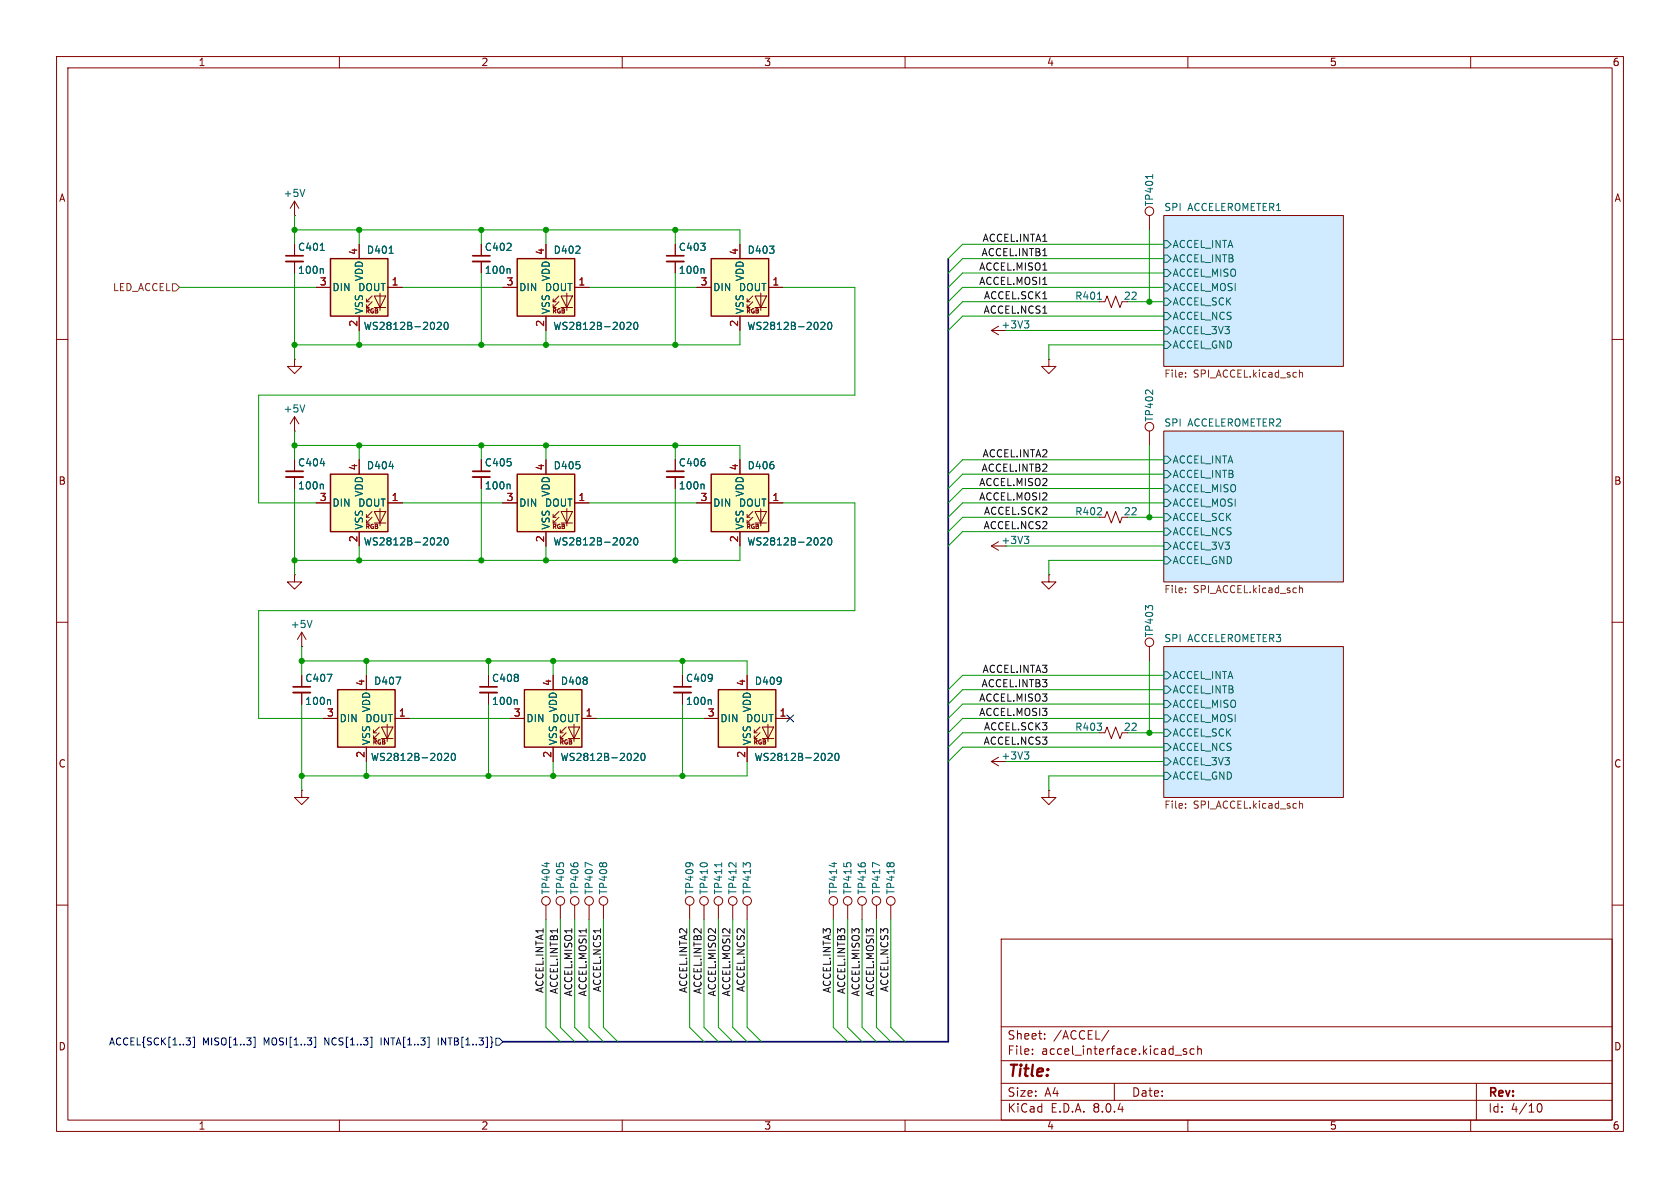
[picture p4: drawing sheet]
<svg xmlns="http://www.w3.org/2000/svg" width="297mm" height="210mm" viewBox="0 0 297 210" stroke-linecap="round" stroke-linejoin="round" font-family="sans-serif">
<g fill="none" stroke="#840000" stroke-width=".18">
<path d="M10 10h277v190h-277zM12 12h273v186h-273zM60 10v2M110 10v2M160 10v2M210 10v2M260 10v2M205.7 38.1h31.8v26.7h-31.8zM10 60h2M85.1 43.2v2M85.1 46.2v2.1M285 60h2"/>
<path d="M205.7 76.2h31.8v26.7h-31.8zM10 110h2M205.7 114.3h31.8v26.7h-31.8zM285 110h2M10 160h2M285 160h2M177 166h108v32h-108zM60 198v2M110 198v2M160 198v2M177 194.5h108M177 191.5h108"/>
<path d="M177 187.5h108M177 181.5h108M182.5 186.3v.1M182.5 185.5v.1M184.7 183.6v.1M184.7 182.8v.1M196 182.1l-1.3 2M197 191.5v3M207.7 186.5h1.2M209.7 185.5l-.3-.1-.2 .2v.2l.5 .2v.3h-.5M210 198v2M211.1 185.5l-.4-.1-.3 .3v.4l.1 .2h.6"/>
<path d="M211.7 185.5l.3-.1 .3 .1 .1 .9M211.7 184.9v1.5M260 198v2M261 191.5v6.5M271.7 195.7l.2-.5 .2-.1a.8 .8 0 0 1 .5 .7 .8 .8 0 0 1-.5 .8l-.2-.1-.2-.5"/>
</g>
<g fill="#d0ebff" stroke="#d0ebff" stroke-width=".18">
<path d="M205.7 38.1h31.8v26.7h-31.8z"/>
<path d="M205.7 114.3h31.8v26.7h-31.8z"/>
<path d="M205.7 76.2h31.8v26.7h-31.8z"/>
</g>
<g fill="none" stroke="#006464" stroke-width=".18">
<path d="M90 47.5l.2 .2v.6M205.7 42.5h.7l.6 .7-.6 .6h-.7zM205.7 45.1h.7l.6 .6-.6 .7h-.7zM205.7 57.8h.7l.6 .6-.6 .7h-.7zM205.7 47.6h.7l.6 .7-.6 .6h-.7zM205.7 50.2h.7l.6 .6-.6 .6h-.7zM205.7 55.2h.7l.6 .7-.6 .6h-.7zM205.7 52.7h.7l.6 .6-.6 .7h-.7zM205.7 60.3h.7l.6 .7-.6 .6h-.7zM205.7 80.6h.7l.6 .7-.6 .6h-.7zM205.7 83.2h.7l.6 .6-.6 .7h-.7zM205.7 95.9h.7l.6 .6-.6 .7h-.7z"/>
<path d="M205.7 85.7h.7l.6 .7-.6 .6h-.7zM205.7 88.3h.7l.6 .6-.6 .6h-.7zM205.7 93.3h.7l.6 .7-.6 .6h-.7zM205.7 90.8h.7l.6 .6-.6 .7h-.7zM205.7 98.4h.7l.6 .7-.6 .6h-.7zM205.7 118.7h.7l.6 .7-.6 .6h-.7zM205.7 121.3h.7l.6 .6-.6 .7h-.7zM205.7 134h.7l.6 .6-.6 .7h-.7zM205.7 123.8h.7l.6 .7-.6 .6h-.7zM205.7 126.4h.7l.6 .6-.6 .6h-.7zM205.7 131.4h.7l.6 .7-.6 .6h-.7zM205.7 128.9h.7l.6 .6-.6 .7h-.7z"/>
<path d="M205.7 136.5h.7l.6 .7-.6 .6h-.7z"/>
</g>
<path d="M209.6 66.6v.1M209.6 65.9v.1M229.7 65.4v1.3M229.7 66l.2-.2 .3 .1 .1 .8M209.6 104v.1M209.6 104.7v.1M229.7 103.5v1.3M229.7 104.1l.2-.2 .3 .1 .1 .8M209.6 142.1v.1M209.6 142.8v.1M229.7 141.6v1.3M229.7 142.2l.2-.2 .3 .1 .1 .8" fill="none" stroke="#725600" stroke-width=".18"/>
<path d="M83.6 46.2h3" fill="none" stroke="#840000" stroke-width=".33"/>
<path d="M83.6 45.2h3" fill="none" stroke="#840000" stroke-width=".3"/>
<path d="M59.7 121.9h10.1v10.2h-10.1z" fill="#ffffc2"/>
<g fill="none" stroke="#840000" stroke-width=".18">
<path d="M119.4 43.2v2M119.4 46.2v2.1M194.3 53.3h1l.4-1 .8 2.1 .7-2.1 .8 2.1 .4-1.1M64.8 119.4v2.5M185.4 101.6v1.3h1.3l-1.3 1.2-1.3-1.2h1.3M185.4 101.6h.1M203.2 114.3v2.5M57.1 127h2.6M64.8 132.1v2.5M66 130.6h.5M66 129.5h.5M67.1 129.5l-1.1 1.1v-.6"/>
<path d="M67.1 128.5l-1.1 1v-.5M67.4 128.5h2.1l-1 2.1zM67.4 130.6h2.1M68.5 128v3.1M69.8 127h2.6M99.1 160v2.6M101.6 160v2.6M104.1 160v2.6M106.7 160v2.6M154.9 160v2.6"/>
<circle cx="203.2" cy="113.5" r=".76"/>
<circle cx="99.1" cy="159.3" r=".76"/>
<circle cx="101.6" cy="159.3" r=".76"/>
<circle cx="104.1" cy="159.3" r=".76"/>
<circle cx="106.7" cy="159.3" r=".76"/>
<circle cx="154.9" cy="159.3" r=".76"/>
</g>
<path d="M59.7 121.9h10.1v10.2h-10.1z" fill="none" stroke="#840000" stroke-width=".25"/>
<path d="M124.3 47.5l.2 .2v.6M194 52.9h.7M70 119.7h.8l-.5 1.3M78.6 133.3l.4-.1 .3 .3-.8 .9h.8M79.9 133.3l.2-.1a.68 .68 0 0 1 .4 .6 .68 .68 0 0 1-.4 .6l-.2-.1-.1-.3zM104.7 153l-1.3-.6v.9M155.5 153l-1.3-.6v.9" fill="none" stroke="#006464" stroke-width=".18"/>
<path d="M117.9 46.2h3" fill="none" stroke="#840000" stroke-width=".33"/>
<path d="M117.9 45.2h3" fill="none" stroke="#840000" stroke-width=".3"/>
<path d="M125.7 45.7h10.2v10.2h-10.2z" fill="#ffffc2"/>
<g fill="none" stroke="#840000" stroke-width=".18">
<path d="M203.2 38.1v2.5M123.2 50.8h2.5M130.8 43.2v2.5M130.8 55.9v2.5M132.1 54.4h.5M132.1 53.3h.5M133.1 53.3l-1 1.1v-.6M133.1 52.3l-1 1v-.5M133.5 52.3h2l-1 2.1zM133.5 54.4h2M134.5 51.8v3.1M135.9 50.8h2.5"/>
<path d="M52.1 81.3v2M52.1 84.3v2.1M85.1 81.3v2M85.1 84.3v2.1M175.3 96.5l1.2 .8M175.3 96.5h2.5M176.5 95.8l-1.2 .7M194.3 91.4h1l.4-1 .8 2.1 .7-2.1 .8 2.1 .4-1.1M52.1 101.6v1.3h1.2l-1.2 1.2-1.3-1.2h1.3M52.1 101.6h.1M53.3 139.7v1.3h1.3l-1.3 1.2-1.2-1.2h1.2M53.3 139.7h.1"/>
<path d="M175.3 134.6l1.2 .8M175.3 134.6h2.5M176.5 133.9l-1.2 .7M96.5 160v2.6"/>
<circle cx="203.2" cy="37.3" r=".76"/>
<circle cx="96.5" cy="159.3" r=".76"/>
</g>
<path d="M125.7 45.7h10.2v10.2h-10.2z" fill="none" stroke="#840000" stroke-width=".25"/>
<path d="M203.8 30.8v.8M145.1 57.1l.5-.1 .2 .3-.7 .9h.7M146.4 57.1l.2-.1a.68 .68 0 0 1 .5 .6 .68 .68 0 0 1-.5 .6l-.2-.1-.1-.3zM56.6 81.9h.8M57 85.6l.2 .2v.6M90 85.6l.2 .2v.6M181.1 94.8h.8l-.4 .5M181.6 95.3l.3 .2v.3l-.3 .3M181.1 132.9h.8l-.4 .5M181.6 133.4l.3 .2v.3l-.3 .3M96.7 152.4v.8" fill="none" stroke="#006464" stroke-width=".18"/>
<path d="M50.5 84.3h3.1M83.6 84.3h3" fill="none" stroke="#840000" stroke-width=".33"/>
<path d="M50.5 83.3h3.1M83.6 83.3h3" fill="none" stroke="#840000" stroke-width=".3"/>
<path d="M58.4 83.8h10.2v10.2h-10.2z" fill="#ffffc2"/>
<g fill="none" stroke="#840000" stroke-width=".18">
<path d="M52.1 38.1h.1M52.1 35.6l-.8 1.2M52.1 35.6v2.5M52.1 35.6l.7 1.2M52.1 43.2v2M52.1 46.2v2.1M185.4 63.5v1.3h1.3l-1.3 1.2-1.3-1.2h1.3M185.4 63.5h.1M55.9 88.9h2.5M63.5 81.3v2.5M63.5 94v2.5M64.8 92.5h.5"/>
<path d="M64.8 91.4h.5M65.8 91.4l-1 1.1v-.6M65.8 90.4l-1 1v-.5M66.2 90.4h2l-1 2.1zM66.2 92.5h2M67.2 89.9v3.1M68.6 88.9h2.5M119.4 81.3v2M119.4 84.3v2.1M53.3 114.3h.1M53.3 111.8v2.5M53.3 119.4v2"/>
<path d="M53.3 111.8l-.7 1.2M53.3 111.8l.8 1.2M53.3 122.4v2.1M194.3 129.5h1l.4-1 .8 2.1 .7-2.1 .8 2.1 .4-1.1"/>
</g>
<path d="M58.4 83.8h10.2v10.2h-10.2z" fill="none" stroke="#840000" stroke-width=".25"/>
<path d="M53.9 33.5l-.4 1.2M56.6 44.3h.7M57 47.5l.2 .2v.6M68.8 82.5h.8M77.3 95.2l.5-.1 .2 .3-.8 .9h.8M78.7 95.1h.1a.68 .68 0 0 1 .4 .6 .68 .68 0 0 1-.4 .6 .84 .84 0 0 1-.1-1.2zM124.3 85.6l.2 .2v.6M55.2 109.7l-.5 1.2M57.8 119.2h.9l-.6 1.3M58.3 123.7l.1 .2v.6" fill="none" stroke="#006464" stroke-width=".18"/>
<path d="M50.5 46.2h3.1M117.9 84.3h3M51.8 122.4h3.1" fill="none" stroke="#840000" stroke-width=".33"/>
<path d="M50.5 45.2h3.1M117.9 83.3h3M51.8 121.4h3.1" fill="none" stroke="#840000" stroke-width=".3"/>
<path d="M58.4 45.7h10.2v10.2h-10.2z" fill="#ffffc2"/>
<g fill="none" stroke="#840000" stroke-width=".18">
<path d="M55.9 50.8h2.5M63.5 43.2v2.5M63.5 55.9v2.5M64.8 54.4h.5M64.8 53.3h.5M65.8 53.3l-1 1.1v-.6M65.8 52.3l-1 1v-.5M66.2 52.3h2l-1 2.1zM66.2 54.4h2M67.2 51.8v3.1M68.6 50.8h2.5M203.2 76.2v2.5"/>
<path d="M86.4 119.4v2M86.4 122.4v2.1"/>
<circle cx="203.2" cy="75.4" r=".76"/>
</g>
<path d="M58.4 45.7h10.2v10.2h-10.2z" fill="none" stroke="#840000" stroke-width=".25"/>
<path d="M68.8 44.8h.7M77.3 57.1l.5-.1 .2 .3-.8 .9h.8M78.6 57.1l.2-.1a.68 .68 0 0 1 .4 .6 .68 .68 0 0 1-.4 .6l-.2-.1-.1-.3zM91.3 123.7l.2 .2v.6" fill="none" stroke="#006464" stroke-width=".18"/>
<path d="M84.8 122.4h3.1" fill="none" stroke="#840000" stroke-width=".33"/>
<path d="M84.8 121.4h3.1" fill="none" stroke="#840000" stroke-width=".3"/>
<path d="M91.4 45.7h10.2v10.2h-10.2z" fill="#ffffc2"/>
<g fill="none" stroke="#840000" stroke-width=".18">
<path d="M88.9 50.8h2.5M96.5 43.2v2.5M96.5 55.9v2.5M97.8 54.4h.5M97.8 53.3h.5M98.8 53.3l-1 1.1v-.6M98.8 52.3l-1 1v-.5M99.2 52.3h2l-1 2.1zM99.2 54.4h2M100.2 51.8v3.1M101.6 50.8h2.5M52.1 76.2h.1"/>
<path d="M52.1 63.5v1.3h1.2l-1.2 1.2-1.3-1.2h1.3M52.1 63.5h.1M52.1 73.7l-.8 1.2M52.1 73.7v2.5M52.1 73.7l.7 1.2M120.6 119.4v2M120.6 122.4v2.1M185.4 139.7v1.3h1.3l-1.3 1.2-1.3-1.2h1.3M185.4 139.7h.1M121.9 160v2.6M124.5 160v2.6M127 160v2.6"/>
<path d="M129.5 160v2.6M132.1 160v2.6M147.3 160v2.6M149.9 160v2.6M152.4 160v2.6M157.5 160v2.6"/>
<circle cx="121.9" cy="159.3" r=".76"/>
<circle cx="124.5" cy="159.3" r=".76"/>
<circle cx="127" cy="159.3" r=".76"/>
<circle cx="129.5" cy="159.3" r=".76"/>
<circle cx="132.1" cy="159.3" r=".76"/>
<circle cx="147.3" cy="159.3" r=".76"/>
<circle cx="149.9" cy="159.3" r=".76"/>
<circle cx="152.4" cy="159.3" r=".76"/>
<circle cx="157.5" cy="159.3" r=".76"/>
</g>
<path d="M91.4 45.7h10.2v10.2h-10.2z" fill="none" stroke="#840000" stroke-width=".25"/>
<path d="M110.8 57.1l.5-.1 .2 .3-.7 .9h.7M112.2 57.1l.1-.1a.68 .68 0 0 1 .5 .6 .68 .68 0 0 1-.5 .6l-.1-.1-.2-.3zM53.9 71.6l-.4 1.2M125.6 123.7l.1 .2v.6M127.6 152.5v.7M147.5 152.4v.8" fill="none" stroke="#006464" stroke-width=".18"/>
<path d="M119.1 122.4h3.1" fill="none" stroke="#840000" stroke-width=".33"/>
<path d="M119.1 121.4h3.1" fill="none" stroke="#840000" stroke-width=".3"/>
<path d="M92.7 121.9h10.2v10.2h-10.2z" fill="#ffffc2"/>
<path d="M97.8 119.4v2.5M90.2 127h2.5M97.8 132.1v2.5M99.1 130.6h.5M99.1 129.5h.5M100.1 129.5l-1 1.1v-.6M100.1 128.5l-1 1v-.5M100.5 128.5h2l-1 2.1zM100.5 130.6h2M101.5 128v3.1M102.9 127h2.5" fill="none" stroke="#840000" stroke-width=".18"/>
<path d="M92.7 121.9h10.2v10.2h-10.2z" fill="none" stroke="#840000" stroke-width=".25"/>
<path d="M112.1 133.3l.5-.1 .2 .3-.8 .9h.8M113.4 133.3l.2-.1a.68 .68 0 0 1 .4 .6 .68 .68 0 0 1-.4 .6l-.2-.1-.1-.3z" fill="none" stroke="#006464" stroke-width=".18"/>
<path d="M127 121.9h10.2v10.2h-10.2z" fill="#ffffc2"/>
<path d="M132.1 119.4v2.5M124.5 127h2.5M132.1 132.1v2.5M133.3 130.6h.6M133.3 129.5h.6M134.4 129.5l-1.1 1.1v-.6M134.4 128.5l-1.1 1v-.5M134.7 128.5h2.1l-1 2.1zM134.7 130.6h2.1M135.8 128v3.1M137.2 127h2.5" fill="none" stroke="#840000" stroke-width=".18"/>
<path d="M127 121.9h10.2v10.2h-10.2z" fill="none" stroke="#840000" stroke-width=".25"/>
<path d="M146.4 133.3l.5-.1 .2 .3-.8 .9h.8M147.7 133.3l.2-.1a.68 .68 0 0 1 .4 .6 .68 .68 0 0 1-.4 .6l-.2-.1-.1-.3z" fill="none" stroke="#006464" stroke-width=".18"/>
<path d="M125.7 83.8h10.2v10.2h-10.2z" fill="#ffffc2"/>
<path d="M123.2 88.9h2.5M130.8 81.3v2.5M130.8 94v2.5M132.1 92.5h.5M132.1 91.4h.5M133.1 91.4l-1 1.1v-.6M133.1 90.4l-1 1v-.5M133.5 90.4h2l-1 2.1zM133.5 92.5h2M134.5 89.9v3.1M135.9 88.9h2.5" fill="none" stroke="#840000" stroke-width=".18"/>
<path d="M125.7 83.8h10.2v10.2h-10.2z" fill="none" stroke="#840000" stroke-width=".25"/>
<path d="M145.1 95.2l.5-.1 .2 .3-.7 .9h.7M146.4 95.2l.2-.1a.68 .68 0 0 1 .5 .6 .68 .68 0 0 1-.5 .6l-.2-.1-.1-.3z" fill="none" stroke="#006464" stroke-width=".18"/>
<path d="M91.4 83.8h10.2v10.2h-10.2z" fill="#ffffc2"/>
<g fill="none" stroke="#840000" stroke-width=".18">
<path d="M52.1 43.2v2M52.1 46.2v2.1M55.9 50.8h2.5M63.5 43.2v2.5M63.5 55.9v2.5M68.6 50.8h2.5M85.1 43.2v2M85.1 46.2v2.1M88.9 50.8h2.5M96.5 43.2v2.5M96.5 55.9v2.5M101.6 50.8h2.5"/>
<path d="M119.4 43.2v2M119.4 46.2v2.1M123.2 50.8h2.5M130.8 43.2v2.5M130.8 55.9v2.5M135.9 50.8h2.5M175.3 58.4l1.2 .8M175.3 58.4h2.5M176.5 57.7l-1.2 .7M52.1 81.3v2M52.1 84.3v2.1M55.9 88.9h2.5"/>
<path d="M63.5 81.3v2.5M63.5 94v2.5M68.6 88.9h2.5M85.1 81.3v2M85.1 84.3v2.1M88.9 88.9h2.5M96.5 81.3v2.5M96.5 94v2.5M97.8 92.5h.5M97.8 91.4h.5M98.8 91.4l-1 1.1v-.6M98.8 90.4l-1 1v-.5"/>
<path d="M99.2 90.4h2l-1 2.1zM99.2 92.5h2M100.2 89.9v3.1M101.6 88.9h2.5M119.4 81.3v2M119.4 84.3v2.1M123.2 88.9h2.5M130.8 81.3v2.5M130.8 94v2.5M135.9 88.9h2.5M53.3 119.4v2M64.8 119.4v2.5"/>
<path d="M86.4 119.4v2M97.8 119.4v2.5M120.6 119.4v2M132.1 119.4v2.5M53.3 122.4v2.1M57.1 127h2.6M64.8 132.1v2.5M69.8 127h2.6M86.4 122.4v2.1M90.2 127h2.5M97.8 132.1v2.5M102.9 127h2.5"/>
<path d="M120.6 122.4v2.1M124.5 127h2.5M132.1 132.1v2.5M137.2 127h2.5"/>
</g>
<path d="M91.4 83.8h10.2v10.2h-10.2z" fill="none" stroke="#840000" stroke-width=".25"/>
<g fill="none" stroke="#006464" stroke-width=".18">
<path d="M56.6 44.3h.7M57 47.5l.2 .2v.6M68.8 44.8h.7M77.3 57.1l.5-.1 .2 .3-.8 .9h.8M78.6 57.1l.2-.1a.68 .68 0 0 1 .4 .6 .68 .68 0 0 1-.4 .6l-.2-.1-.1-.3zM90 47.5l.2 .2v.6M110.8 57.1l.5-.1 .2 .3-.7 .9h.7M112.2 57.1l.1-.1a.68 .68 0 0 1 .5 .6 .68 .68 0 0 1-.5 .6l-.1-.1-.2-.3zM124.3 47.5l.2 .2v.6M145.1 57.1l.5-.1 .2 .3-.7 .9h.7M146.4 57.1l.2-.1a.68 .68 0 0 1 .5 .6 .68 .68 0 0 1-.5 .6l-.2-.1-.1-.3zM181.1 56.7h.8l-.4 .5"/>
<path d="M181.6 57.2l.3 .2v.3l-.3 .3M56.6 81.9h.8M57 85.6l.2 .2v.6M68.8 82.5h.8M77.3 95.2l.5-.1 .2 .3-.8 .9h.8M78.7 95.1h.1a.68 .68 0 0 1 .4 .6 .68 .68 0 0 1-.4 .6 .84 .84 0 0 1-.1-1.2zM90 85.6l.2 .2v.6M110.8 95.2l.5-.1 .2 .3-.7 .9h.7M112.2 95.2l.1-.1a.68 .68 0 0 1 .5 .6 .68 .68 0 0 1-.5 .6l-.1-.1-.2-.3zM124.3 85.6l.2 .2v.6M145.1 95.2l.5-.1 .2 .3-.7 .9h.7M146.4 95.2l.2-.1a.68 .68 0 0 1 .5 .6 .68 .68 0 0 1-.5 .6l-.2-.1-.1-.3z"/>
<path d="M57.8 119.2h.9l-.6 1.3M70 119.7h.8l-.5 1.3M58.3 123.7l.1 .2v.6M78.6 133.3l.4-.1 .3 .3-.8 .9h.8M79.9 133.3l.2-.1a.68 .68 0 0 1 .4 .6 .68 .68 0 0 1-.4 .6l-.2-.1-.1-.3zM91.3 123.7l.2 .2v.6M112.1 133.3l.5-.1 .2 .3-.8 .9h.8M113.4 133.3l.2-.1a.68 .68 0 0 1 .4 .6 .68 .68 0 0 1-.4 .6l-.2-.1-.1-.3zM125.6 123.7l.1 .2v.6M146.4 133.3l.5-.1 .2 .3-.8 .9h.8M147.7 133.3l.2-.1a.68 .68 0 0 1 .4 .6 .68 .68 0 0 1-.4 .6l-.2-.1-.1-.3z"/>
</g>
<path d="M30.5 50.2h.6l.6 .6-.6 .6h-.6z" fill="none" stroke="#725600" stroke-width=".18"/>
<path d="M139.1 126.4l1.2 1.2M140.3 126.4l-1.2 1.2M32.9 183.5h.8l-.4 .4M33.4 183.9l.3 .3v.3l-.3 .2M34.1 183.4h.3v1.7h-.3M44.8 183.4h.3v1.7h-.3M55.5 183.4h.3v1.7h-.3M65.5 183.4h.3v1.7h-.3M77.5 183.5v1.2M87 184.2h.1l-.1 .1M87.7 183.5h.6l.6 .7-.6 .6h-.6z" fill="none" stroke="#000084" stroke-width=".18"/>
<path d="M167.6 45.7v138.5h-78.7" fill="none" stroke="#000084" stroke-width=".3"/>
<g fill="none" stroke="#009600" stroke-width=".18">
<path d="M52.1 38.1v5.1M31.7 50.8h24.2M52.1 40.6h78.7v2.6M52.1 48.3v15.2M63.5 40.6v2.6M63.5 58.4v2.6M71.1 50.8h17.8M85.1 40.6v2.6M85.1 48.3v12.7M96.5 40.6v2.6M96.5 58.4v2.6M104.1 50.8h19.1"/>
<path d="M119.4 40.6v2.6M119.4 48.3v12.7M130.8 58.4v2.6h-78.7M138.4 50.8h12.7v19.1h-105.4v19h10.2M177.8 58.4h27.9M194.3 53.3h-24.1l-2.6 2.6M199.4 53.3h6.3M203.2 40.6v12.7M205.7 50.8h-35.5l-2.6 2.5M205.7 48.3h-35.5l-2.6 2.5M205.7 55.9h-35.5l-2.6 2.5M205.7 43.2h-35.5l-2.6 2.5"/>
<path d="M205.7 45.7h-35.5l-2.6 2.6M52.1 78.7h78.7v2.6M52.1 76.2v5.1M63.5 78.7v2.6M85.1 78.7v2.6M96.5 78.7v2.6M119.4 78.7v2.6M203.2 78.7v12.7M205.7 61h-20.3v2.5M52.1 86.4v15.2M63.5 96.5v2.6M71.1 88.9h17.8"/>
<path d="M85.1 86.4v12.7M96.5 96.5v2.6M104.1 88.9h19.1M119.4 86.4v12.7M130.8 96.5v2.6h-78.7M138.4 88.9h12.7v19.1h-105.4v19h11.4M177.8 96.5h27.9M194.3 91.4h-24.1l-2.6 2.6M199.4 91.4h6.3M205.7 88.9h-35.5l-2.6 2.5M205.7 99.1h-20.3v2.5M205.7 94h-35.5l-2.6 2.5"/>
<path d="M205.7 81.3h-35.5l-2.6 2.5M205.7 86.4h-35.5l-2.6 2.5M205.7 83.8h-35.5l-2.6 2.6M53.3 114.3v5.1M53.3 116.8h78.8v2.6M64.8 116.8v2.6M86.4 116.8v2.6M97.8 116.8v2.6M120.6 116.8v2.6M203.2 116.8v12.7M205.7 119.4h-35.5l-2.6 2.5M53.3 124.5v15.2"/>
<path d="M64.8 134.6v2.6M72.4 127h17.8M86.4 124.5v12.7M97.8 134.6v2.6M105.4 127h19.1M120.6 124.5v12.7M132.1 134.6v2.6h-78.8M177.8 134.6h27.9M194.3 129.5h-24.1l-2.6 2.6M199.4 129.5h6.3M205.7 137.2h-20.3v2.5M205.7 127h-35.5l-2.6 2.5"/>
<path d="M205.7 124.5h-35.5l-2.6 2.5M205.7 121.9h-35.5l-2.6 2.6M205.7 132.1h-35.5l-2.6 2.5M96.5 162.6v19l2.6 2.6M99.1 162.6v19l2.5 2.6M101.6 162.6v19l2.5 2.6M104.1 162.6v19l2.6 2.6M106.7 162.6v19l2.5 2.6M121.9 162.6v19l2.6 2.6M124.5 162.6v19l2.5 2.6M127 162.6v19l2.5 2.6M129.5 162.6v19l2.6 2.6"/>
<path d="M132.1 162.6v19l2.5 2.6M147.3 162.6v19l2.6 2.6M149.9 162.6v19l2.5 2.6M152.4 162.6v19l2.5 2.6M154.9 162.6v19l2.6 2.6M157.5 162.6v19l2.5 2.6"/>
</g>
<g fill="#009600" stroke="#009600" stroke-width=".18">
<circle cx="96.5" cy="78.7" r=".46"/>
<circle cx="85.1" cy="78.7" r=".46"/>
<circle cx="52.1" cy="99.1" r=".46"/>
<circle cx="52.1" cy="78.7" r=".46"/>
<circle cx="63.5" cy="99.1" r=".46"/>
<circle cx="86.4" cy="116.8" r=".46"/>
<circle cx="85.1" cy="99.1" r=".46"/>
<circle cx="97.8" cy="116.8" r=".46"/>
<circle cx="63.5" cy="78.7" r=".46"/>
<circle cx="52.1" cy="40.6" r=".46"/>
<circle cx="63.5" cy="61" r=".46"/>
<circle cx="52.1" cy="61" r=".46"/>
<circle cx="63.5" cy="40.6" r=".46"/>
<circle cx="85.1" cy="40.6" r=".46"/>
<circle cx="85.1" cy="61" r=".46"/>
<circle cx="203.2" cy="53.3" r=".46"/>
<circle cx="96.5" cy="99.1" r=".46"/>
<circle cx="119.4" cy="99.1" r=".46"/>
<circle cx="119.4" cy="78.7" r=".46"/>
<circle cx="97.8" cy="137.2" r=".46"/>
<circle cx="86.4" cy="137.2" r=".46"/>
<circle cx="64.8" cy="116.8" r=".46"/>
<circle cx="53.3" cy="137.2" r=".46"/>
<circle cx="64.8" cy="137.2" r=".46"/>
<circle cx="53.3" cy="116.8" r=".46"/>
<circle cx="96.5" cy="40.6" r=".46"/>
<circle cx="119.4" cy="40.6" r=".46"/>
<circle cx="96.5" cy="61" r=".46"/>
<circle cx="119.4" cy="61" r=".46"/>
<circle cx="203.2" cy="91.4" r=".46"/>
<circle cx="203.2" cy="129.5" r=".46"/>
<circle cx="120.6" cy="116.8" r=".46"/>
<circle cx="120.6" cy="137.2" r=".46"/>
</g>
<text font-size="2.8" fill="#840000" x="178" y="190.9">Title:</text>
<g font-size="2.1" fill="#840000">
<text x="178" y="184">Sheet:</text>
<text x="186.2" y="184">/ACCEL/</text>
<text x="178" y="186.7">File:</text>
<text x="184.1" y="186.7">accel_interface.kicad_sch</text>
<text x="178" y="196.9">KiCad</text>
<text x="178" y="194.1">Size:</text>
<text x="184.7" y="194.1">A4</text>
<text x="185.7" y="196.9">E.D.A.</text>
<text x="193.3" y="196.9">8.0.4</text>
<text x="200" y="194.1">Date:</text>
<text x="263" y="194.3">Rev:</text>
<text x="263" y="196.9">Id:</text>
<text x="267.1" y="196.9">4/10</text>
</g>
<g font-size="1.8" fill="#840000">
<text x="35" y="11.9">1</text>
<text x="85" y="11.9">2</text>
<text x="135" y="11.9">3</text>
<text x="185" y="11.9">4</text>
<text x="235" y="11.9">5</text>
<text x="285" y="11.9">6</text>
<text x="10.3" y="35.9">A</text>
<text x="285.3" y="35.9">A</text>
<text x="10.3" y="85.9">B</text>
<text x="285.3" y="85.9">B</text>
<text x="10.3" y="135.9">C</text>
<text x="285.3" y="135.9">C</text>
<text x="10.3" y="185.9">D</text>
<text x="285.3" y="185.9">D</text>
<text x="35" y="199.9">1</text>
<text x="85" y="199.9">2</text>
<text x="135" y="199.9">3</text>
<text x="185" y="199.9">4</text>
<text x="235" y="199.9">5</text>
<text x="285" y="199.9">6</text>
</g>
<g font-size="1.8" fill="#006464">
<text x="50" y="35">+5V</text>
<text x="204.1" y="36.6" transform="rotate(-90 204.1 36.6)">TP401</text>
<text x="205.7" y="37.4">SPI</text>
<text x="210" y="37.4">ACCELEROMETER1</text>
<text x="52.6" y="44.6">C401</text>
<text x="64.8" y="45.1">D401</text>
<text x="85.6" y="44.6">C402</text>
<text x="97.8" y="45.1">D402</text>
<text x="119.9" y="44.6">C403</text>
<text x="132.1" y="45.1">D403</text>
<text x="207.2" y="44">ACCEL_INTA</text>
<text x="207.2" y="46.6">ACCEL_INTB</text>
<text x="52.6" y="48.6">100n</text>
<text x="58.7" y="51.7">DIN</text>
<text x="63.2" y="51.7">DOUT</text>
<text x="64.4" y="49.8" transform="rotate(-90 64.4 49.8)">VDD</text>
<text x="85.6" y="48.6">100n</text>
<text x="91.7" y="51.7">DIN</text>
<text x="96.2" y="51.7">DOUT</text>
<text x="97.4" y="49.8" transform="rotate(-90 97.4 49.8)">VDD</text>
<text x="119.9" y="48.6">100n</text>
<text x="126" y="51.7">DIN</text>
<text x="130.5" y="51.7">DOUT</text>
<text x="131.7" y="49.8" transform="rotate(-90 131.7 49.8)">VDD</text>
<text x="190" y="53.2">R401</text>
<text x="198.6" y="53.2">22</text>
<text x="207.2" y="49.1">ACCEL_MISO</text>
<text x="207.2" y="51.7">ACCEL_MOSI</text>
<text x="64.2" y="58.5">WS2812B-2020</text>
<text x="64.4" y="55.6" transform="rotate(-90 64.4 55.6)">VSS</text>
<text x="97.4" y="55.6" transform="rotate(-90 97.4 55.6)">VSS</text>
<text x="97.7" y="58.5">WS2812B-2020</text>
<text x="131.7" y="55.6" transform="rotate(-90 131.7 55.6)">VSS</text>
<text x="132" y="58.5">WS2812B-2020</text>
<text x="176.9" y="58.3">+3V3</text>
<text x="207.2" y="59.3">ACCEL_3V3</text>
<text x="207.2" y="56.7">ACCEL_NCS</text>
<text x="207.2" y="54.2">ACCEL_SCK</text>
<text x="207.2" y="61.8">ACCEL_GND</text>
<text x="50" y="73.1">+5V</text>
<text x="204.1" y="74.7" transform="rotate(-90 204.1 74.7)">TP402</text>
<text x="205.7" y="75.5">SPI</text>
<text x="210" y="75.5">ACCELEROMETER2</text>
<text x="52.6" y="82.7">C404</text>
<text x="64.8" y="83.2">D404</text>
<text x="85.6" y="82.7">C405</text>
<text x="97.8" y="83.2">D405</text>
<text x="119.9" y="82.7">C406</text>
<text x="132.1" y="83.2">D406</text>
<text x="207.2" y="82.1">ACCEL_INTA</text>
<text x="52.6" y="86.7">100n</text>
<text x="58.7" y="89.8">DIN</text>
<text x="63.2" y="89.8">DOUT</text>
<text x="64.4" y="87.9" transform="rotate(-90 64.4 87.9)">VDD</text>
<text x="85.6" y="86.7">100n</text>
<text x="91.7" y="89.8">DIN</text>
<text x="96.2" y="89.8">DOUT</text>
<text x="97.4" y="87.9" transform="rotate(-90 97.4 87.9)">VDD</text>
<text x="119.9" y="86.7">100n</text>
<text x="126" y="89.8">DIN</text>
<text x="130.5" y="89.8">DOUT</text>
<text x="131.7" y="87.9" transform="rotate(-90 131.7 87.9)">VDD</text>
<text x="207.2" y="84.7">ACCEL_INTB</text>
<text x="207.2" y="87.2">ACCEL_MISO</text>
<text x="207.2" y="89.8">ACCEL_MOSI</text>
<text x="64.4" y="93.7" transform="rotate(-90 64.4 93.7)">VSS</text>
<text x="97.4" y="93.7" transform="rotate(-90 97.4 93.7)">VSS</text>
<text x="131.7" y="93.7" transform="rotate(-90 131.7 93.7)">VSS</text>
<text x="190" y="91.3">R402</text>
<text x="198.6" y="91.3">22</text>
<text x="207.2" y="94.8">ACCEL_NCS</text>
<text x="207.2" y="92.3">ACCEL_SCK</text>
<text x="64.2" y="96.6">WS2812B-2020</text>
<text x="97.7" y="96.6">WS2812B-2020</text>
<text x="132" y="96.6">WS2812B-2020</text>
<text x="176.9" y="96.4">+3V3</text>
<text x="207.2" y="97.4">ACCEL_3V3</text>
<text x="207.2" y="99.9">ACCEL_GND</text>
<text x="51.3" y="111.2">+5V</text>
<text x="204.1" y="112.8" transform="rotate(-90 204.1 112.8)">TP403</text>
<text x="205.7" y="113.6">SPI</text>
<text x="210" y="113.6">ACCELEROMETER3</text>
<text x="53.9" y="120.8">C407</text>
<text x="53.9" y="124.8">100n</text>
<text x="66" y="121.3">D407</text>
<text x="86.9" y="120.8">C408</text>
<text x="86.9" y="124.8">100n</text>
<text x="99" y="121.3">D408</text>
<text x="121.2" y="120.8">C409</text>
<text x="121.2" y="124.8">100n</text>
<text x="133.3" y="121.3">D409</text>
<text x="207.2" y="120.2">ACCEL_INTA</text>
<text x="207.2" y="122.8">ACCEL_INTB</text>
<text x="207.2" y="125.3">ACCEL_MISO</text>
<text x="59.9" y="127.9">DIN</text>
<text x="64.5" y="127.9">DOUT</text>
<text x="65.6" y="131.8" transform="rotate(-90 65.6 131.8)">VSS</text>
<text x="65.6" y="126" transform="rotate(-90 65.6 126)">VDD</text>
<text x="93" y="127.9">DIN</text>
<text x="97.5" y="127.9">DOUT</text>
<text x="98.7" y="131.8" transform="rotate(-90 98.7 131.8)">VSS</text>
<text x="98.7" y="126" transform="rotate(-90 98.7 126)">VDD</text>
<text x="127.3" y="127.9">DIN</text>
<text x="131.8" y="127.9">DOUT</text>
<text x="132.9" y="131.8" transform="rotate(-90 132.9 131.8)">VSS</text>
<text x="132.9" y="126" transform="rotate(-90 132.9 126)">VDD</text>
<text x="190" y="129.4">R403</text>
<text x="198.6" y="129.4">22</text>
<text x="207.2" y="127.9">ACCEL_MOSI</text>
<text x="207.2" y="130.4">ACCEL_SCK</text>
<text x="65.5" y="134.7">WS2812B-2020</text>
<text x="99" y="134.7">WS2812B-2020</text>
<text x="133.3" y="134.7">WS2812B-2020</text>
<text x="176.9" y="134.5">+3V3</text>
<text x="207.2" y="135.5">ACCEL_3V3</text>
<text x="207.2" y="132.9">ACCEL_NCS</text>
<text x="207.2" y="138">ACCEL_GND</text>
<text x="97.4" y="158.2" transform="rotate(-90 97.4 158.2)">TP404</text>
<text x="99.9" y="158.2" transform="rotate(-90 99.9 158.2)">TP405</text>
<text x="102.5" y="158.2" transform="rotate(-90 102.5 158.2)">TP406</text>
<text x="105" y="158.2" transform="rotate(-90 105 158.2)">TP407</text>
<text x="107.5" y="158.2" transform="rotate(-90 107.5 158.2)">TP408</text>
<text x="122.8" y="158.2" transform="rotate(-90 122.8 158.2)">TP409</text>
<text x="125.3" y="158.2" transform="rotate(-90 125.3 158.2)">TP410</text>
<text x="127.9" y="158.2" transform="rotate(-90 127.9 158.2)">TP411</text>
<text x="130.4" y="158.2" transform="rotate(-90 130.4 158.2)">TP412</text>
<text x="132.9" y="158.2" transform="rotate(-90 132.9 158.2)">TP413</text>
<text x="148.2" y="158.2" transform="rotate(-90 148.2 158.2)">TP414</text>
<text x="150.7" y="158.2" transform="rotate(-90 150.7 158.2)">TP415</text>
<text x="153.3" y="158.2" transform="rotate(-90 153.3 158.2)">TP416</text>
<text x="155.8" y="158.2" transform="rotate(-90 155.8 158.2)">TP417</text>
<text x="158.3" y="158.2" transform="rotate(-90 158.3 158.2)">TP418</text>
</g>
<g font-size="1.8" fill="#a90000">
<text x="63.2" y="45.2" transform="rotate(-90 63.2 45.2)">4</text>
<text x="96.3" y="45.2" transform="rotate(-90 96.3 45.2)">4</text>
<text x="130.6" y="45.2" transform="rotate(-90 130.6 45.2)">4</text>
<text x="56.4" y="50.5">3</text>
<text x="69.1" y="50.5">1</text>
<text x="89.5" y="50.5">3</text>
<text x="102.2" y="50.5">1</text>
<text x="123.8" y="50.5">3</text>
<text x="136.5" y="50.5">1</text>
<text x="63.2" y="57.9" transform="rotate(-90 63.2 57.9)">2</text>
<text x="96.3" y="57.9" transform="rotate(-90 96.3 57.9)">2</text>
<text x="130.6" y="57.9" transform="rotate(-90 130.6 57.9)">2</text>
<text x="63.2" y="83.3" transform="rotate(-90 63.2 83.3)">4</text>
<text x="96.3" y="83.3" transform="rotate(-90 96.3 83.3)">4</text>
<text x="130.6" y="83.3" transform="rotate(-90 130.6 83.3)">4</text>
<text x="56.4" y="88.6">3</text>
<text x="69.1" y="88.6">1</text>
<text x="89.5" y="88.6">3</text>
<text x="102.2" y="88.6">1</text>
<text x="123.8" y="88.6">3</text>
<text x="136.5" y="88.6">1</text>
<text x="63.2" y="96" transform="rotate(-90 63.2 96)">2</text>
<text x="96.3" y="96" transform="rotate(-90 96.3 96)">2</text>
<text x="130.6" y="96" transform="rotate(-90 130.6 96)">2</text>
<text x="64.5" y="121.4" transform="rotate(-90 64.5 121.4)">4</text>
<text x="97.5" y="121.4" transform="rotate(-90 97.5 121.4)">4</text>
<text x="131.8" y="121.4" transform="rotate(-90 131.8 121.4)">4</text>
<text x="57.7" y="126.7">3</text>
<text x="70.4" y="126.7">1</text>
<text x="90.7" y="126.7">3</text>
<text x="103.4" y="126.7">1</text>
<text x="125" y="126.7">3</text>
<text x="137.7" y="126.7">1</text>
<text x="64.5" y="134.1" transform="rotate(-90 64.5 134.1)">2</text>
<text x="97.5" y="134.1" transform="rotate(-90 97.5 134.1)">2</text>
<text x="131.8" y="134.1" transform="rotate(-90 131.8 134.1)">2</text>
</g>
<g font-size="1.8" fill="#0f0f0f">
<text x="173" y="47.9">ACCEL.MISO1</text>
<text x="173.4" y="45.4">ACCEL.INTB1</text>
<text x="173.6" y="42.8">ACCEL.INTA1</text>
<text x="173" y="50.5">ACCEL.MOSI1</text>
<text x="173.8" y="53">ACCEL.SCK1</text>
<text x="173.8" y="55.5">ACCEL.NCS1</text>
<text x="173.4" y="83.5">ACCEL.INTB2</text>
<text x="173.6" y="80.9">ACCEL.INTA2</text>
<text x="173" y="88.6">ACCEL.MOSI2</text>
<text x="173" y="86">ACCEL.MISO2</text>
<text x="173.8" y="93.6">ACCEL.NCS2</text>
<text x="173.8" y="91.1">ACCEL.SCK2</text>
<text x="173.6" y="119">ACCEL.INTA3</text>
<text x="173" y="124.1">ACCEL.MISO3</text>
<text x="173.4" y="121.6">ACCEL.INTB3</text>
<text x="173" y="126.7">ACCEL.MOSI3</text>
<text x="173.8" y="131.7">ACCEL.NCS3</text>
<text x="173.8" y="129.2">ACCEL.SCK3</text>
<text x="96.2" y="175.6" transform="rotate(-90 96.2 175.6)">ACCEL.INTA1</text>
<text x="98.7" y="175.8" transform="rotate(-90 98.7 175.8)">ACCEL.INTB1</text>
<text x="101.3" y="176.2" transform="rotate(-90 101.3 176.2)">ACCEL.MISO1</text>
<text x="103.8" y="176.2" transform="rotate(-90 103.8 176.2)">ACCEL.MOSI1</text>
<text x="106.3" y="175.5" transform="rotate(-90 106.3 175.5)">ACCEL.NCS1</text>
<text x="121.6" y="175.6" transform="rotate(-90 121.6 175.6)">ACCEL.INTA2</text>
<text x="124.1" y="175.8" transform="rotate(-90 124.1 175.8)">ACCEL.INTB2</text>
<text x="126.7" y="176.2" transform="rotate(-90 126.7 176.2)">ACCEL.MISO2</text>
<text x="129.2" y="176.2" transform="rotate(-90 129.2 176.2)">ACCEL.MOSI2</text>
<text x="131.7" y="175.5" transform="rotate(-90 131.7 175.5)">ACCEL.NCS2</text>
<text x="147" y="175.6" transform="rotate(-90 147 175.6)">ACCEL.INTA3</text>
<text x="149.5" y="175.8" transform="rotate(-90 149.5 175.8)">ACCEL.INTB3</text>
<text x="152.1" y="176.2" transform="rotate(-90 152.1 176.2)">ACCEL.MISO3</text>
<text x="154.6" y="176.2" transform="rotate(-90 154.6 176.2)">ACCEL.MOSI3</text>
<text x="157.1" y="175.5" transform="rotate(-90 157.1 175.5)">ACCEL.NCS3</text>
</g>
<g font-size="1.8" fill="#725600">
<text x="19.9" y="51.7">LED_ACCEL</text>
<text x="205.7" y="67.1">File:</text>
<text x="211" y="67.1">SPI_ACCEL.kicad_sch</text>
<text x="205.7" y="105.2">File:</text>
<text x="211" y="105.2">SPI_ACCEL.kicad_sch</text>
<text x="205.7" y="143.3">File:</text>
<text x="211" y="143.3">SPI_ACCEL.kicad_sch</text>
</g>
<g font-size="1.7" fill="#000084">
<text x="19.2" y="185">ACCEL{SCK[1..3]</text>
<text x="35.8" y="185">MISO[1..3]</text>
<text x="46.7" y="185">MOSI[1..3]</text>
<text x="57.6" y="185">NCS[1..3]</text>
<text x="67.8" y="185">INTA[1..3]</text>
<text x="78.1" y="185">INTB[1..3]}</text>
</g>
<g font-size="1.1" fill="#840000">
<text x="64.5" y="55.6">RGB</text>
<text x="97.5" y="55.6">RGB</text>
<text x="131.8" y="55.6">RGB</text>
<text x="64.5" y="93.7">RGB</text>
<text x="97.5" y="93.7">RGB</text>
<text x="131.8" y="93.7">RGB</text>
<text x="65.8" y="131.8">RGB</text>
<text x="98.8" y="131.8">RGB</text>
<text x="133.1" y="131.8">RGB</text>
</g>
</svg>
